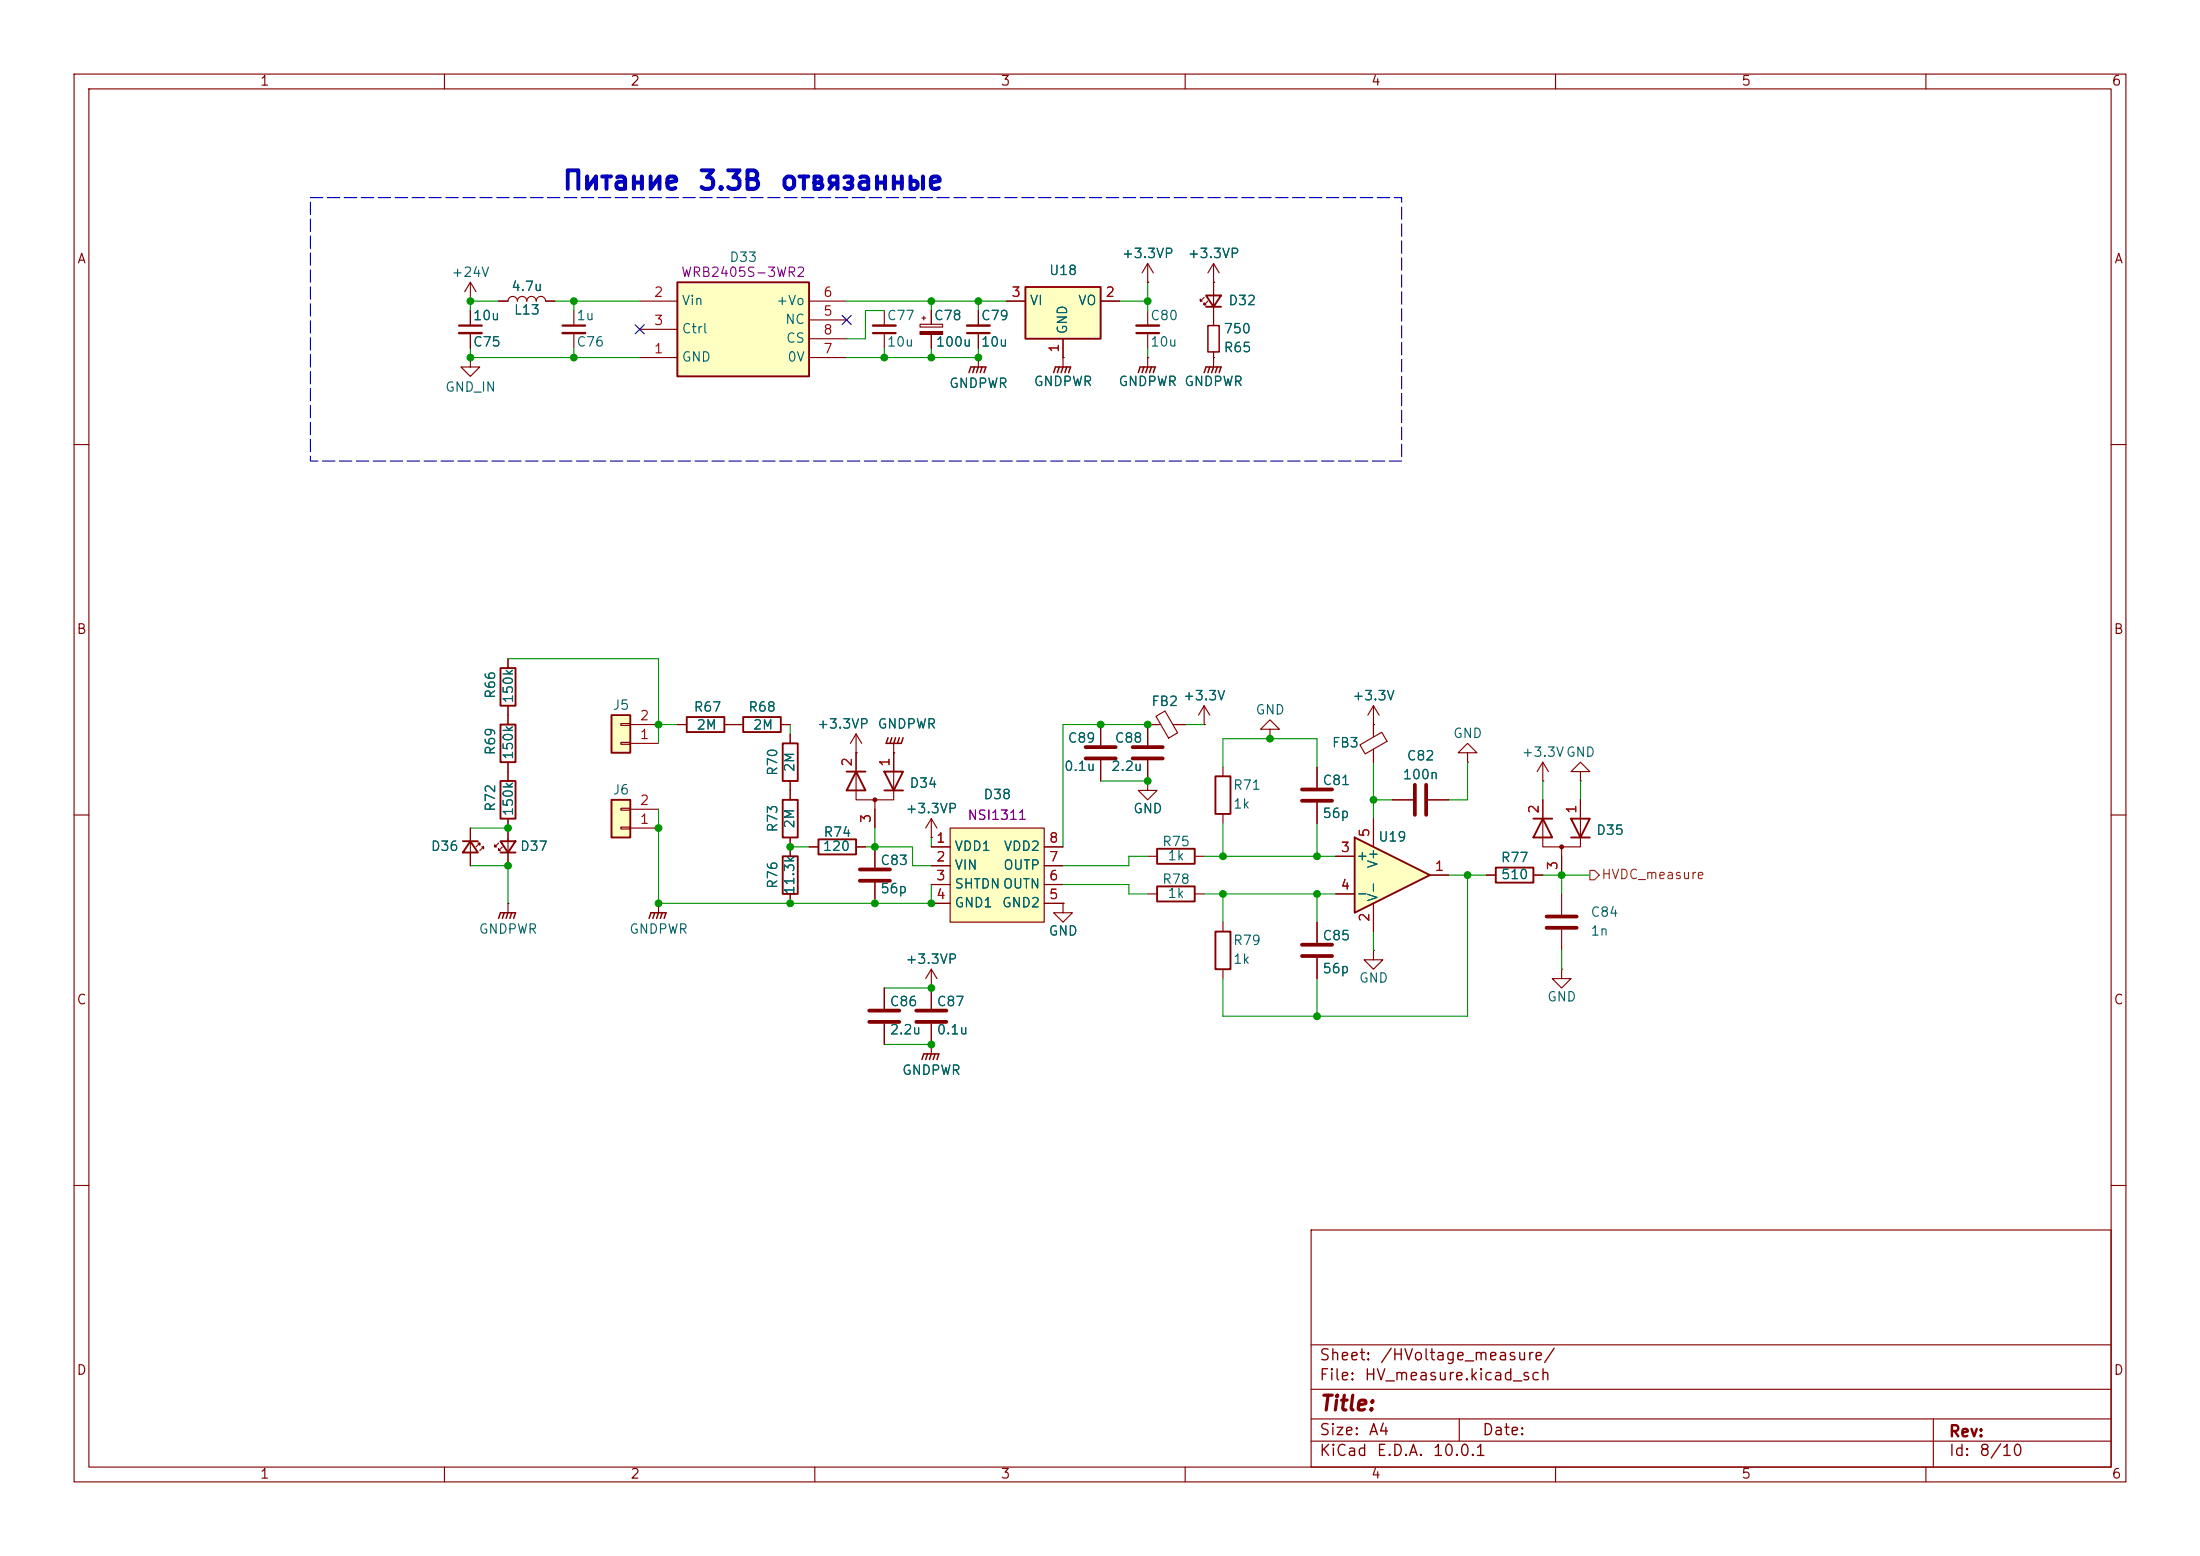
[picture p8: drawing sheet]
<svg xmlns="http://www.w3.org/2000/svg" width="297mm" height="210mm" viewBox="0 0 297 210" stroke-linecap="round" stroke-linejoin="round" font-family="sans-serif">
<g fill="none" stroke="#840000" stroke-width=".15">
<path d="M10 10h277v190h-277zM12 12h273v186h-273zM60 10v2M110 10v2M160 10v2M210 10v2M260 10v2M10 60h2M285 60h2M91.4 97.8h1.3M97.8 97.8h2.5M105.4 97.8h1.3"/>
<path d="M106.7 99.1v1.2M10 110h2M106.7 105.4v2.6M106.7 113v2.6M285 110h2M106.7 120.7v1.2M119.4 133.4v2.7M119.4 138.2v2.8M125.7 133.4v2.7M125.7 138.2v4M125.7 141h.1M10 160h2"/>
<path d="M177 166h108v32h-108zM285 160h2M60 198v2M110 198v2M160 198v2M177 194.5h108M177 191.5h108M177 187.5h108M177 181.5h108M197 191.5v3M210 198v2M260 198v2"/>
<path d="M261 191.5v6.5"/>
</g>
<path d="M92.7 96.8h5.1v2h-5.1zM100.3 96.8h5.1v2h-5.1zM105.7 100.3h2v5.1h-2zM105.7 115.6h2v5.1h-2zM105.7 108h2v5h-2z" fill="none" stroke="#840000" stroke-width=".25"/>
<path d="M117.3 137.9h4.1M117.3 136.4h4.1M123.7 137.9h4.1M123.7 136.4h4.1" fill="none" stroke="#840000" stroke-width=".51"/>
<path d="M124.5 143l.2-.8h2l-.2 .8M125.2 142.2l-.2 .8M125.7 142.2l-.2 .8M126.2 142.2l-.2 .8" fill="none" stroke="#840000" stroke-width=".2"/>
<path d="M91.4 38.1h17.8v12.7h-17.8z" fill="#ffffc2"/>
<path d="M91.4 38.1h17.8v12.7h-17.8zM110.5 113.3h5.1v2h-5.1z" fill="none" stroke="#840000" stroke-width=".25"/>
<g fill="none" stroke="#840000" stroke-width=".15">
<path d="M63.5 38.1l.8 1.3M63.5 38.1l-.8 1.3M63.5 38.1v2.5M63.5 40.6h.1M67.3 40.6h1.3a.64 .64 0 0 1 .6-.6 .64 .64 0 0 1 .6 .6 .64 .64 0 0 1 .7-.6 .64 .64 0 0 1 .6 .6 .64 .64 0 0 1 .7-.6 .64 .64 0 0 1 .6 .6 .64 .64 0 0 1 .6-.6 .64 .64 0 0 1 .7 .6h1.2M77.5 41.9v2M77.5 45v2M86.4 48.3h5M86.4 40.6h5M86.4 44.5h5M109.2 48.3h5.1M109.2 40.6h5.1"/>
<path d="M109.2 43.2h5.1M109.2 45.7h5.1M109.2 114.3h1.3M115.6 114.3h1.2M118.1 114.3v2.8M118.1 119.1v2.8"/>
</g>
<path d="M75.9 43.9h3.1" fill="none" stroke="#840000" stroke-width=".3"/>
<path d="M75.9 45h3.1" fill="none" stroke="#840000" stroke-width=".33"/>
<path d="M116.1 117.3h4M116.1 118.9h4" fill="none" stroke="#840000" stroke-width=".51"/>
<path d="M82.5 108h2.6v5h-2.6z" fill="#ffffc2"/>
<path d="M162.8 39.9h2l-1 1.5zM162.8 41.4h2M62.5 113.5h2M63.5 113.5l1 1.6h-2zM67.6 105.4h2v5.1h-2zM82.5 108h2.6v5h-2.6zM114.3 104.1h2.5M115.6 104.1l1.2 2.6h-2.5zM119.4 104.1h2.5l-1.3 2.6zM119.4 106.7h2.5" fill="none" stroke="#840000" stroke-width=".25"/>
<g fill="none" stroke="#840000" stroke-width=".15">
<path d="M163.8 38.1v5.8M63.5 48.3v1.2h1.3l-1.3 1.3-1.3-1.3h1.3M63.5 48.3h.1M63.5 41.9v2M63.5 45v2M162.6 40.1l-.5 .5v-.2v.2h.2M163.1 40.6l-.5 .5v-.2v.2h.2M163.8 48.3h.1M163.8 47.5v2M115.6 99.1v8.9h5v-7.7M115.6 99.1l-.8 1.2M115.6 99.1l.7 1.2"/>
<path d="M63.5 111.8v5M64.5 113.8h.3v.2v-.2l-.5 .5M65 114.3h.3v.3v-.3l-.5 .5M68.6 104.1v1.3M68.6 110.5v1.3M83.8 111.6h1.3v.3h-1.3zM83.8 109.1h1.3v.2h-1.3zM85.1 111.8h3.8M85.1 109.2h3.8M115.6 101.6h.1M118.1 108v3.8M120.6 101.6h.1"/>
<path d="M125.7 113h.1M125.7 110.5l-.7 1.3M125.7 110.5l.8 1.3M125.7 110.5v2.5M88.9 121.9h.1M88.9 121.9v1.3"/>
</g>
<g fill="none" stroke="#840000" stroke-width=".2">
<path d="M162.6 50.3l.2-.8h2l-.2 .8M163.1 43.9h1.5v3.6h-1.5zM163.3 49.5l-.2 .8M163.8 49.5l-.2 .8M164.3 49.5l-.2 .8M119.9 99.6l-.3 .7h2.1l.2-.7M120.4 99.6l-.3 .7M120.9 99.6l-.3 .7M121.4 99.6l-.2 .7M87.6 124l.3-.8h2l-.2 .8M88.4 123.2l-.3 .8M88.9 123.2l-.3 .8"/>
<path d="M89.4 123.2l-.2 .8"/>
</g>
<circle cx="118.1" cy="107.9" r=".25" fill="#840000" stroke="#840000" stroke-width=".15"/>
<path d="M62 43.9h3" fill="none" stroke="#840000" stroke-width=".3"/>
<path d="M62 45h3" fill="none" stroke="#840000" stroke-width=".33"/>
<path d="M128.3 111.8h12.7v12.7h-12.7z" fill="#ffffc2"/>
<g fill="none" stroke="#840000" stroke-width=".15">
<path d="M154.9 38.1h.1M154.9 35.6l-.7 1.2M154.9 35.6l.8 1.2M154.9 35.6v2.5M154.9 41.9v2M154.9 45v2M68.6 88.9v1.3M68.6 95.3v2.5M68.6 102.9v1.2M125.7 114.3h2.6M125.7 116.8h2.6M125.7 119.4h2.6"/>
<path d="M128.3 111.8h12.7v12.7h-12.7zM141 114.3h2.5M141 116.8h2.5M141 119.4h2.5M125.7 121.9h2.6M141 121.9h2.5"/>
</g>
<path d="M153.4 45h3.1" fill="none" stroke="#840000" stroke-width=".3"/>
<path d="M153.4 43.9h3.1" fill="none" stroke="#840000" stroke-width=".33"/>
<path d="M67.6 97.8h2v5.1h-2zM67.6 90.2h2v5.1h-2z" fill="none" stroke="#840000" stroke-width=".25"/>
<path d="M82.5 96.5h2.6v5.1h-2.6z" fill="#ffffc2"/>
<path d="M82.5 96.5h2.6v5.1h-2.6zM67.6 113.5h2l-1 1.6zM67.6 115.1h2" fill="none" stroke="#840000" stroke-width=".25"/>
<g fill="none" stroke="#840000" stroke-width=".15">
<path d="M119.4 41.9v2M119.4 45v2M124.2 43.8h3.1v.3h-3.1zM124.5 42.9h.5M124.7 42.7v.5M125.7 41.9v1.9M125.7 45.1v1.9M132.1 48.3h.1M132.1 48.3v1.2M83.8 97.7h1.3v.2h-1.3zM85.1 97.8h3.8M67.3 113.8l-.5 .5v-.3v.3h.3"/>
<path d="M67.8 114.3l-.5 .5v-.2v.2h.3M68.6 111.8v5M83.8 100.2h1.3v.3h-1.3zM85.1 100.3h3.8M68.6 121.9h.1M68.6 121.9v1.3"/>
</g>
<path d="M124.2 44.8h3.1v.3h-3.1z" fill="#840000" stroke="#840000" stroke-width=".15"/>
<path d="M130.8 50.3l.3-.8h2l-.3 .8M131.6 49.5l-.3 .8M132.1 49.5l-.3 .8M132.6 49.5l-.3 .8M67.3 124l.3-.8h2l-.3 .8M68.1 123.2l-.3 .8M68.6 123.2l-.3 .8M69.1 123.2l-.3 .8" fill="none" stroke="#840000" stroke-width=".2"/>
<path d="M117.9 45h3" fill="none" stroke="#840000" stroke-width=".3"/>
<path d="M117.9 43.9h3" fill="none" stroke="#840000" stroke-width=".33"/>
<path d="M138.4 38.7h10.2v7h-10.2z" fill="#ffffc2"/>
<path d="M138.4 38.7h10.2v7h-10.2zM164.1 125.7h2v5.1h-2z" fill="none" stroke="#840000" stroke-width=".25"/>
<g fill="none" stroke="#840000" stroke-width=".15">
<path d="M132.1 41.9v2M132.1 45v2M135.9 40.6h2.5M143.5 48.3h.1M143.5 45.7v3.8M148.6 40.6h2.5M154.9 48.3h.1M154.9 48.3v1.2M148.6 97.8v2.8M156.1 96.7l1.2-.7 1.7 2.9-1.2 .7zM156.7 97.8h-1.8v2.8M158.4 97.8h1.6"/>
<path d="M162.6 97.8h.1M162.6 95.3l.7 1.2M162.6 95.3l-.8 1.2M162.6 95.3v2.5M148.6 102.6v2.8M154.9 102.6v2.8M188 108h2.8M192.8 108h2.8M198.1 101.6h1.3l-1.3-1.3-1.3 1.3h1.3v1.3M198.1 102.9h.1M143.5 121.9v1.3h1.3l-1.3 1.3-1.3-1.3h1.3M143.5 121.9h.1"/>
<path d="M165.1 124.5v1.2M165.1 130.8v1.3M210.8 130.8v1.3h1.3l-1.3 1.3-1.3-1.3h1.3M210.8 130.8h.1M210.8 120.7v2.7M210.8 125.5v2.8"/>
</g>
<path d="M142.2 50.3l.3-.8h2l-.2 .8M143 49.5l-.3 .8M143.5 49.5l-.2 .8M144 49.5l-.2 .8M153.7 50.3l.2-.8h2.1l-.3 .8M154.4 49.5l-.2 .8M154.9 49.5l-.2 .8M155.4 49.5l-.2 .8" fill="none" stroke="#840000" stroke-width=".2"/>
<path d="M146.6 102.4h4M146.6 100.8h4M152.9 102.4h4.1M152.9 100.8h4.1M191 105.9v4.1M192.5 105.9v4.1M208.8 123.7h4.1M208.8 125.2h4.1" fill="none" stroke="#840000" stroke-width=".51"/>
<path d="M130.6 45h3" fill="none" stroke="#840000" stroke-width=".3"/>
<path d="M130.6 43.9h3" fill="none" stroke="#840000" stroke-width=".33"/>
<path d="M182.9 113l10.1 5.1-10.1 5.1z" fill="#ffffc2"/>
<path d="M156.2 119.6h5.1v2.1h-5.1zM156.2 114.6h5.1v2h-5.1zM164.1 104.8h2v5.1h-2zM182.9 113l10.1 5.1-10.1 5.1zM201.9 117.1h5.1v2h-5.1zM207 110.5h2.5M208.3 110.5l1.2 2.5h-2.5zM212.1 110.5h2.5l-1.2 2.5zM212.1 113h2.5" fill="none" stroke="#840000" stroke-width=".25"/>
<g fill="none" stroke="#840000" stroke-width=".15">
<path d="M154.9 38.1h.1M163.8 38.1h.1M163.8 35.6l-.7 1.2M163.8 35.6l.8 1.2M163.8 35.6v4.3M63.5 41.9v2M63.5 45v2M67.3 40.6h1.3M73.7 40.6h1.2M125.7 41.9v1.9M125.7 45.1v1.9M132.1 48.3h.1"/>
<path d="M132.1 41.9v2M132.1 45v2M135.9 40.6h2.5M143.5 48.3h.1M143.5 45.7v2.6M148.6 40.6h2.5M154.9 48.3h.1M163.8 48.3h.1M163.8 41.4v2.5M163.8 47.5v.8M68.6 88.9v1.3M68.6 95.3v2.5"/>
<path d="M91.4 97.8h1.3M97.8 97.8h2.5M105.4 97.8h1.3M106.7 99.1v1.2M148.6 97.8v2.8M156.2 97.8h-1.3v2.8M158.7 97.8h1.3M162.6 97.8h.1M171.4 98.4h1.3l-1.3-1.2-1.2 1.2h1.2v1.3M171.4 99.7h.1M185.4 97.8h.1M185.4 95.3v4.1"/>
<path d="M185.4 95.3l.8 1.2M185.4 95.3l-.7 1.2M63.5 111.8v1.7M63.5 115.1v1.7M68.6 102.9v2.5M68.6 110.5v3M68.6 115.1v1.7M106.7 105.4v2.6M106.7 113v2.6M109.2 114.3h1.3M115.6 101.6h.1M115.6 114.3h1.2"/>
<path d="M115.6 101.6v2.5M118.1 109.2v2.6M118.1 114.3v2.8M118.1 119.1v2.8M120.6 101.6h.1M120.6 101.6v2.5M125.7 113h.1M125.7 114.3h2.6M125.7 116.8h2.6M125.7 119.4h2.6M141 114.3h2.5M141 116.8h2.5"/>
<path d="M141 119.4h2.5M148.6 102.6v2.8M154.9 105.4v1.3h-1.2l1.2 1.3 1.3-1.3h-1.3M154.9 105.4h.1M154.9 115.6h1.3M154.9 102.6v2.8M161.3 115.6h1.3M165.1 103.5v1.3M165.1 109.9v1.2M177.8 103.5v2.8M177.8 108.3v2.8M180.3 115.6h2.6"/>
<path d="M183.6 100.5l2.9-1.7 .7 1.3-2.9 1.7zM185.4 101.1v1.8M185.4 110.5v3.8M188 108h2.8M192.8 108h2.8M193 118.1h2.6M200.7 118.1h1.2M207 118.1h1.3M208.3 105.4h.1M208.3 108v6.3h5.1v-6.3M208.3 102.9l-.8 1.2M208.3 102.9l.7 1.2"/>
<path d="M208.3 102.9v2.5M210.8 114.3v3.8M213.4 104.1h1.2l-1.2-1.2-1.3 1.2h1.3v1.3M213.4 105.4h.1M106.7 120.7v1.2M119.4 133.4v2.7M119.4 138.2v2.8M125.7 133.4h.1M125.7 130.8l-.7 1.3M125.7 130.8l.8 1.3M125.7 130.8v5.3M125.7 138.2v2.8"/>
<path d="M125.7 121.9h2.6M141 121.9h2.5M143.5 121.9h.1M154.9 120.7h1.3M161.3 120.7h1.3M177.8 124.5v2.8M177.8 129.3v2.8M180.3 120.7h2.6M185.4 128.3v1.2h1.3l-1.3 1.3-1.3-1.3h1.3M185.4 128.3h.1M185.4 121.9v3.8M125.7 141h.1"/>
</g>
<circle cx="210.8" cy="114.3" r=".25" fill="#840000" stroke="#840000" stroke-width=".15"/>
<path d="M175.8 106.6h4M175.8 108.1h4M175.8 127.5h4M175.8 129h4" fill="none" stroke="#840000" stroke-width=".51"/>
<path d="M214.6 117.5h.7l.6 .6-.6 .6h-.7z" fill="none" stroke="#725600" stroke-width=".15"/>
<g fill="none" stroke="#009600" stroke-width=".15">
<path d="M154.9 38.1v3.8M63.5 47v1.3h22.9M67.3 40.6h-3.8v1.3M74.9 40.6h11.5M77.5 40.6v1.3M77.5 47v1.3M114.3 40.6h21.6M119.4 41.9h-2.6v3.8h-2.5M119.4 47v1.3M125.7 40.6v1.3M125.7 47v1.3M132.1 47v1.3h-17.8"/>
<path d="M132.1 40.6v1.3M151.1 40.6h3.8M154.9 47v1.3M68.6 88.9h20.3v11.4M88.9 97.8h2.5M106.7 97.8v1.3M154.9 97.8h-11.4v16.5M160 97.8h2.6M63.5 111.8h5.1M63.5 116.8h5.1v5.1M88.9 109.2v12.7h36.8v-2.5M106.7 114.3h2.5"/>
<path d="M116.8 114.3h6.4v2.5h2.5M118.1 111.8v2.5M125.7 113v1.3M143.5 119.4h8.9v1.3h2.5M148.6 105.4h6.3M154.9 115.6h-2.5v1.2h-8.9M162.6 115.6h17.7M165.1 103.5v-3.8h12.7v3.8M165.1 111.1v4.5M177.8 111.1v4.5M185.4 108h2.6M185.4 102.9v7.6"/>
<path d="M195.6 118.1h5.1M198.1 102.9v5.1h-2.5M198.1 118.1v19.1h-33v-5.1M208.3 118.1h6.3M208.3 105.4v2.6M210.8 118.1v2.6M213.4 105.4v2.6M119.4 133.4h6.3M162.6 120.7h17.7M165.1 120.7v3.8M177.8 120.7v3.8M177.8 132.1v5.1"/>
<path d="M185.4 125.7v2.6M210.8 128.3v2.5M119.4 141h6.3"/>
</g>
<path d="M85.8 43.8l1.2 1.3M87 43.8l-1.2 1.3M113.7 42.6l1.2 1.2M114.9 42.6l-1.2 1.2" fill="none" stroke="#000084" stroke-width=".15"/>
<path d="M41.9 26.7h147.3v35.5h-147.3z" fill="none" stroke="#0000c2" stroke-width=".15" stroke-dasharray="1.7 .6"/>
<g fill="#009600" stroke="#009600" stroke-width=".14">
<circle cx="106.7" cy="121.9" r=".46"/>
<circle cx="106.7" cy="114.3" r=".46"/>
<circle cx="77.5" cy="40.6" r=".46"/>
<circle cx="77.5" cy="48.3" r=".46"/>
<circle cx="88.9" cy="111.8" r=".46"/>
<circle cx="88.9" cy="121.9" r=".46"/>
<circle cx="63.5" cy="40.6" r=".46"/>
<circle cx="63.5" cy="48.3" r=".46"/>
<circle cx="68.6" cy="111.8" r=".46"/>
<circle cx="88.9" cy="97.8" r=".46"/>
<circle cx="68.6" cy="116.8" r=".46"/>
<circle cx="210.8" cy="118.1" r=".46"/>
<circle cx="198.1" cy="118.1" r=".46"/>
<circle cx="177.8" cy="137.2" r=".46"/>
<circle cx="125.7" cy="40.6" r=".46"/>
<circle cx="132.1" cy="40.6" r=".46"/>
<circle cx="132.1" cy="48.3" r=".46"/>
<circle cx="125.7" cy="48.3" r=".46"/>
<circle cx="119.4" cy="48.3" r=".46"/>
<circle cx="154.9" cy="40.6" r=".46"/>
<circle cx="148.6" cy="97.8" r=".46"/>
<circle cx="154.9" cy="97.8" r=".46"/>
<circle cx="154.9" cy="105.4" r=".46"/>
<circle cx="165.1" cy="120.7" r=".46"/>
<circle cx="165.1" cy="115.6" r=".46"/>
<circle cx="185.4" cy="108" r=".46"/>
<circle cx="177.8" cy="115.6" r=".46"/>
<circle cx="171.4" cy="99.7" r=".46"/>
<circle cx="177.8" cy="120.7" r=".46"/>
<circle cx="125.7" cy="141" r=".46"/>
<circle cx="125.7" cy="133.4" r=".46"/>
<circle cx="118.1" cy="121.9" r=".46"/>
<circle cx="125.7" cy="121.9" r=".46"/>
<circle cx="118.1" cy="114.3" r=".46"/>
</g>
<g font-size="2.5" fill="#0000c2">
<text x="75.8" y="26.2">Питание</text>
<text x="94.1" y="26.2">3.3В</text>
<text x="105.2" y="26.2">отвязанные</text>
</g>
<text font-size="2" fill="#840000" x="178" y="190.9">Title:</text>
<g font-size="1.5" fill="#840000">
<text x="178" y="184">Sheet:</text>
<text x="186.2" y="184">/HVoltage_measure/</text>
<text x="178" y="186.7">File:</text>
<text x="184.1" y="186.7">HV_measure.kicad_sch</text>
<text x="178" y="196.9">KiCad</text>
<text x="178" y="194.1">Size:</text>
<text x="184.7" y="194.1">A4</text>
<text x="185.7" y="196.9">E.D.A.</text>
<text x="193.3" y="196.9">10.0.1</text>
<text x="200" y="194.1">Date:</text>
<text x="263" y="194.3">Rev:</text>
<text x="263" y="196.9">Id:</text>
<text x="267.1" y="196.9">8/10</text>
</g>
<g font-size="1.3" fill="#840000">
<text x="35" y="11.9">1</text>
<text x="85" y="11.9">2</text>
<text x="135" y="11.9">3</text>
<text x="185" y="11.9">4</text>
<text x="235" y="11.9">5</text>
<text x="285" y="11.9">6</text>
<text x="10.3" y="35.9">A</text>
<text x="285.3" y="35.9">A</text>
<text x="10.3" y="85.9">B</text>
<text x="285.3" y="85.9">B</text>
<text x="10.3" y="135.9">C</text>
<text x="285.3" y="135.9">C</text>
<text x="10.3" y="185.9">D</text>
<text x="285.3" y="185.9">D</text>
<text x="35" y="199.9">1</text>
<text x="85" y="199.9">2</text>
<text x="135" y="199.9">3</text>
<text x="185" y="199.9">4</text>
<text x="235" y="199.9">5</text>
<text x="285" y="199.9">6</text>
</g>
<g font-size="1.3" fill="#006464">
<text x="98.4" y="35.7">D33</text>
<text x="151.4" y="35.2">+3.3VP</text>
<text x="160.3" y="35.2">+3.3VP</text>
<text x="60.9" y="37.7">+24V</text>
<text x="68.9" y="39.6">4.7u</text>
<text x="91.9" y="41.5">Vin</text>
<text x="104.7" y="41.5">+Vo</text>
<text x="138.9" y="41.5">VI</text>
<text x="141.5" y="37.4">U18</text>
<text x="145.5" y="41.5">VO</text>
<text x="165.7" y="41.5">D32</text>
<text x="63.8" y="47.1">C75</text>
<text x="63.8" y="43.5">10u</text>
<text x="69.3" y="42.8">L13</text>
<text x="77.7" y="43.5">1u</text>
<text x="77.7" y="47.1">C76</text>
<text x="91.9" y="45.3">Ctrl</text>
<text x="105.9" y="44">NC</text>
<text x="106" y="46.6">CS</text>
<text x="119.6" y="43.5">C77</text>
<text x="119.6" y="47.1">10u</text>
<text x="126" y="43.5">C78</text>
<text x="126.2" y="47.1">100u</text>
<text x="132.3" y="43.5">C79</text>
<text x="132.3" y="47.1">10u</text>
<text x="144.4" y="45.2" transform="rotate(-90 144.4 45.2)">GND</text>
<text x="155.2" y="43.5">C80</text>
<text x="155.2" y="47.1">10u</text>
<text x="165.1" y="45.3">750</text>
<text x="165.1" y="47.9">R65</text>
<text x="60" y="53.2">GND_IN</text>
<text x="91.9" y="49.1">GND</text>
<text x="106.2" y="49.1">0V</text>
<text x="128" y="52.7">GNDPWR</text>
<text x="139.5" y="52.4">GNDPWR</text>
<text x="150.9" y="52.4">GNDPWR GNDPWR</text>
<text x="67.2" y="94.4" transform="rotate(-90 67.2 94.4)">R66</text>
<text x="69.6" y="95" transform="rotate(-90 69.6 95)">150k</text>
<text x="155.3" y="95.6">FB2</text>
<text x="159.6" y="94.8">+3.3V</text>
<text x="182.5" y="94.8">+3.3V</text>
<text x="82.6" y="96.1">J5</text>
<text x="93.6" y="96.4">R67</text>
<text x="93.9" y="98.8">2M</text>
<text x="100.9" y="96.4">R68</text>
<text x="101.6" y="98.8">2M</text>
<text x="110.2" y="98.7">+3.3VP</text>
<text x="118.4" y="98.7">GNDPWR</text>
<text x="144.1" y="100.6">C89</text>
<text x="150.4" y="100.6">C88</text>
<text x="169.4" y="96.7">GND</text>
<text x="179.7" y="101.2">FB3</text>
<text x="196.1" y="99.9">GND</text>
<text x="67.2" y="102" transform="rotate(-90 67.2 102)">R69</text>
<text x="69.6" y="102.6" transform="rotate(-90 69.6 102.6)">150k</text>
<text x="82.6" y="107.5">J6</text>
<text x="105.3" y="104.8" transform="rotate(-90 105.3 104.8)">R70</text>
<text x="107.5" y="104.3" transform="rotate(-90 107.5 104.3)">2M</text>
<text x="122.7" y="106.6">D34</text>
<text x="143.6" y="104.4">0.1u</text>
<text x="149.9" y="104.4">2.2u</text>
<text x="166.4" y="106.9">R71</text>
<text x="178.4" y="106.3">C81</text>
<text x="189.3" y="105.5">100n</text>
<text x="189.8" y="103">C82</text>
<text x="205.3" y="102.5">+3.3VGND</text>
<text x="67.2" y="109.6" transform="rotate(-90 67.2 109.6)">R72</text>
<text x="69.6" y="110.3" transform="rotate(-90 69.6 110.3)">150k</text>
<text x="105.3" y="112.4" transform="rotate(-90 105.3 112.4)">R73</text>
<text x="107.5" y="111.9" transform="rotate(-90 107.5 111.9)">2M</text>
<text x="111.1" y="113.3">R74</text>
<text x="122.2" y="110.1">+3.3VP</text>
<text x="132.7" y="108.2">D38</text>
<text x="152.9" y="110.1">GND</text>
<text x="166.4" y="109.4">1k</text>
<text x="178.4" y="110.7">56p</text>
<text x="186" y="113.9">U19</text>
<text x="215.4" y="113">D35</text>
<text x="58.1" y="115.2">D36</text>
<text x="70.1" y="115.2">D37</text>
<text x="111" y="115.2">120</text>
<text x="118.8" y="117.1">C83</text>
<text x="128.8" y="115.2">VDD1</text>
<text x="128.8" y="117.7">VIN</text>
<text x="135.4" y="117.7">OUTP</text>
<text x="135.4" y="115.2">VDD2</text>
<text x="156.8" y="119.6">R78</text>
<text x="156.8" y="114.5">R75</text>
<text x="157.5" y="116.4">1k</text>
<text x="183" y="116.4">+</text>
<text x="186.3" y="117.3" transform="rotate(-90 186.3 117.3)">V+</text>
<text x="202.5" y="116.7">R77</text>
<text x="202.6" y="119">510</text>
<text x="105.3" y="120.1" transform="rotate(-90 105.3 120.1)">R76</text>
<text x="107.5" y="120.8" transform="rotate(-90 107.5 120.8)">11.3k</text>
<text x="118.8" y="120.9">56p</text>
<text x="128.8" y="120.2">SHTDNOUTN</text>
<text x="128.8" y="122.8">GND1</text>
<text x="135.2" y="122.8">GND2</text>
<text x="157.5" y="121.5">1k</text>
<text x="183" y="121.5">-</text>
<text x="186.3" y="121.8" transform="rotate(-90 186.3 121.8)">V-</text>
<text x="214.6" y="124.1">C84</text>
<text x="64.5" y="126.3">GNDPWR</text>
<text x="84.9" y="126.3">GNDPWR</text>
<text x="122.2" y="130.4">+3.3VP</text>
<text x="141.5" y="126.6">GND</text>
<text x="166.4" y="127.9">R79</text>
<text x="166.4" y="130.4">1k</text>
<text x="178.4" y="127.2">C85</text>
<text x="178.4" y="131.7">56p</text>
<text x="214.6" y="126.6">1n</text>
<text x="120" y="136.1">C86</text>
<text x="126.4" y="136.1">C87</text>
<text x="183.4" y="132.9">GND</text>
<text x="208.8" y="135.5">GND</text>
<text x="120" y="139.9">2.2u</text>
<text x="126.4" y="139.9">0.1u</text>
<text x="121.7" y="145.4">GNDPWR</text>
</g>
<g font-size="1.3" fill="#a90000">
<text x="88.2" y="40.4">2</text>
<text x="111.1" y="40.4">6</text>
<text x="136.5" y="40.4">3</text>
<text x="149.2" y="40.4">2</text>
<text x="88.2" y="44.2">3</text>
<text x="111.1" y="42.9">5</text>
<text x="111.1" y="45.5">8</text>
<text x="143.3" y="47.7" transform="rotate(-90 143.3 47.7)">1</text>
<text x="88.2" y="48">1</text>
<text x="111.1" y="48">7</text>
<text x="86.3" y="100.1">1</text>
<text x="86.3" y="97.5">2</text>
<text x="115.3" y="103.6" transform="rotate(-90 115.3 103.6)">2</text>
<text x="120.4" y="103.6" transform="rotate(-90 120.4 103.6)">1</text>
<text x="86.3" y="111.5">1</text>
<text x="86.3" y="109">2</text>
<text x="117.9" y="111.2" transform="rotate(-90 117.9 111.2)">3</text>
<text x="185.2" y="113.1" transform="rotate(-90 185.2 113.1)">5</text>
<text x="208" y="109.9" transform="rotate(-90 208 109.9)">2</text>
<text x="213.1" y="109.9" transform="rotate(-90 213.1 109.9)">1</text>
<text x="126.3" y="114">1</text>
<text x="126.3" y="116.6">2</text>
<text x="126.3" y="119.1">3</text>
<text x="141.5" y="119.1">6</text>
<text x="141.5" y="116.6">7</text>
<text x="141.5" y="114">8</text>
<text x="180.9" y="115.3">3</text>
<text x="193.6" y="117.9">1</text>
<text x="210.6" y="117.5" transform="rotate(-90 210.6 117.5)">3</text>
<text x="126.3" y="121.7">4</text>
<text x="141.5" y="121.7">5</text>
<text x="180.9" y="120.4">4</text>
<text x="185.2" y="124.5" transform="rotate(-90 185.2 124.5)">2</text>
</g>
<g font-size="1.3" fill="#840084">
<text x="91.9" y="37.7">WRB2405S-3WR2</text>
<text x="130.5" y="111">NSI1311</text>
</g>
<text font-size="1.3" fill="#725600" x="216.1" y="119">HVDC_measure</text>
</svg>
